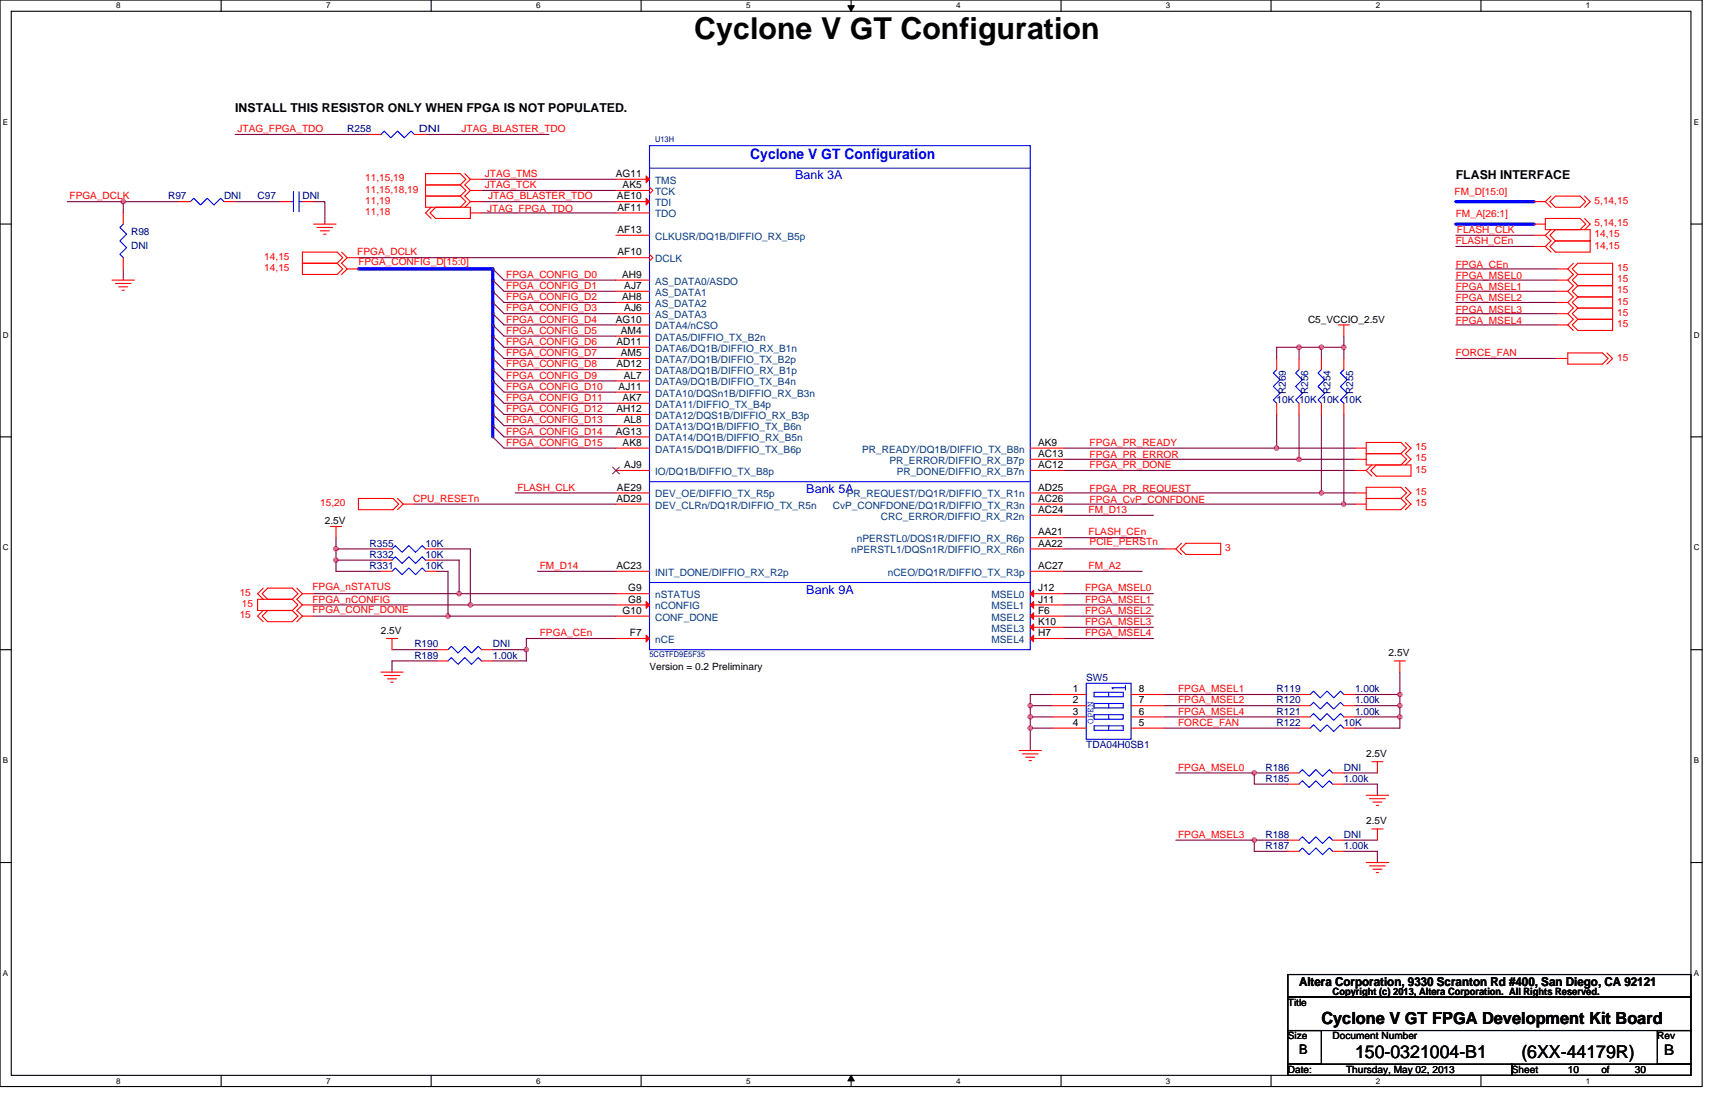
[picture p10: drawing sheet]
<svg xmlns="http://www.w3.org/2000/svg" width="432mm" height="279mm" viewBox="0 0 432 279" stroke-linecap="round" stroke-linejoin="round" font-family="sans-serif">
<path d="M0 0h428.6v273.5h-428.6zM2.8 2.8h422.9v267.9h-422.9z" fill="none" stroke="#000" stroke-width=".28"/>
<g fill="#fff">
<path d="M29.3 .3h1.1v2.3h-1.1z"/>
<path d="M29.3 271h1.1v2.2h-1.1z"/>
</g>
<path d="M55.7 0v2.8M55.7 270.7v2.8" fill="none" stroke="#000" stroke-width=".28"/>
<g fill="#fff">
<path d="M82.1 .3h1.1v2.3h-1.1z"/>
<path d="M82.1 271h1.1v2.2h-1.1z"/>
</g>
<path d="M108.6 0v2.8M108.6 270.7v2.8" fill="none" stroke="#000" stroke-width=".28"/>
<g fill="#fff">
<path d="M135 .3h1.1v2.3h-1.1z"/>
<path d="M135 271h1.1v2.2h-1.1z"/>
</g>
<path d="M161.4 0v2.8M161.4 270.7v2.8" fill="none" stroke="#000" stroke-width=".28"/>
<g fill="#fff">
<path d="M187.8 .3h1.2v2.3h-1.2z"/>
<path d="M187.8 271h1.2v2.2h-1.2z"/>
</g>
<path d="M214.3 0v2.8M214.3 270.7v2.8" fill="none" stroke="#000" stroke-width=".28"/>
<path d="M213.5 1.4h1.6l-.8 1.4zM214.3 270.7l.8 1.4h-1.6z" fill="#000" stroke="#000" stroke-width=".25"/>
<g fill="#fff">
<path d="M240.7 .3h1.1v2.3h-1.1z"/>
<path d="M240.7 271h1.1v2.2h-1.1z"/>
</g>
<path d="M267.1 0v2.8M267.1 270.7v2.8" fill="none" stroke="#000" stroke-width=".28"/>
<g fill="#fff">
<path d="M293.6 .3h1.1v2.3h-1.1z"/>
<path d="M293.6 271h1.1v2.2h-1.1z"/>
</g>
<path d="M320 0v2.8M320 270.7v2.8" fill="none" stroke="#000" stroke-width=".28"/>
<g fill="#fff">
<path d="M346.4 .3h1.2v2.3h-1.2z"/>
<path d="M346.4 271h1.2v2.2h-1.2z"/>
</g>
<path d="M372.9 0v2.8M372.9 270.7v2.8" fill="none" stroke="#000" stroke-width=".28"/>
<g fill="#fff">
<path d="M399.3 .3h1.1v2.3h-1.1z"/>
<path d="M399.3 271h1.1v2.2h-1.1z"/>
<path d="M.7 29.6h1.4v2.3h-1.4z"/>
<path d="M426.5 29.6h1.3v2.3h-1.3z"/>
<path d="M.7 83.2h1.5v2.2h-1.5z"/>
<path d="M426.5 83.2h1.4v2.2h-1.4z"/>
</g>
<path d="M0 56.4h2.8M425.7 56.4h2.9" fill="none" stroke="#000" stroke-width=".28"/>
<g fill="#fff">
<path d="M.7 136.7h1.5v2.3h-1.5z"/>
<path d="M426.5 136.7h1.4v2.3h-1.4z"/>
</g>
<path d="M0 110h2.8M425.7 110h2.9" fill="none" stroke="#000" stroke-width=".28"/>
<g fill="#fff">
<path d="M.7 190.3h1.4v2.3h-1.4z"/>
<path d="M426.5 190.3h1.3v2.3h-1.3z"/>
</g>
<path d="M0 163.5h2.8M425.7 163.5h2.9" fill="none" stroke="#000" stroke-width=".28"/>
<g fill="#fff">
<path d="M.7 243.9h1.4v2.2h-1.4z"/>
<path d="M426.4 243.9h1.4v2.2h-1.4z"/>
</g>
<path d="M0 217.1h2.8M425.7 217.1h2.9M324.3 245.3h101.4v5.7h-101.4zM324.3 251h101.4v8.4h-101.4zM324.3 259.4h8.4v8.5h-8.4zM417.3 259.4h8.4v8.5h-8.4zM324.3 267.9h56.3v2.8h-56.3zM380.6 267.9h45.1v2.8h-45.1z" fill="none" stroke="#000" stroke-width=".28"/>
<g fill="none" stroke="#800040" stroke-width=".28">
<path d="M59.2 33.8h33.8M107.1 33.8h31.1M16.9 50.8h14.1v2.8M31 50.8h14.1M59.2 50.8h11.3M79 50.8h2.8v5.6M121.2 53.6h33.9M121.2 47.9h33.9M121.2 45.1h33.9M121.2 50.8h33.9M366.5 59.2h19.8M31 67.7v2.8"/>
<path d="M90.2 64.9h64.9M124.1 67.7l2.8 2.8h28.2M124.1 70.5l2.8 2.8h28.2M124.1 73.3l2.8 2.8h28.2M124.1 76.1l2.8 2.9h28.2M124.1 79l2.8 2.8h28.2M366.5 62h19.8M366.5 79h25.4M366.5 76.1h25.4M366.5 73.3h25.4M366.5 70.5h25.4M366.5 67.7h25.4"/>
<path d="M124.1 90.2l2.8 2.8h28.2M124.1 93l2.8 2.9h28.2M124.1 95.9l2.8 2.8h28.2M124.1 98.7l2.8 2.8h28.2M124.1 87.4l2.8 2.8h28.2M124.1 81.8l2.8 2.8h28.2M124.1 84.6l2.8 2.8h28.2M327.1 87.4v2.8M327.1 87.4h-5.7v2.8M327.1 87.4h5.6M332.7 87.4v2.8M332.7 87.4h5.6"/>
<path d="M338.3 84.6v2.8M338.3 87.4v2.8M366.5 81.8h25.4M366.5 90.2h25.4M124.1 101.5l2.8 2.8h28.2M124.1 104.3l2.8 2.8h28.2M124.1 107.1l2.8 2.9h28.2M124.1 110l2.8 2.8h28.2M267.9 112.8h53.5M267.9 115.6h59.2M267.9 118.4h73.3M321.4 104.3v8.5"/>
<path d="M321.4 112.8h19.8M327.1 104.3v11.3M327.1 115.6h14.1M332.7 104.3v19.8M338.3 104.3v22.6M84.6 138.2v2.8M84.6 135.3v2.9h11.3M104.3 126.9h50.8M110 138.2h8.4v14.1M129.7 124.1h25.4M267.9 135.3h19.7M267.9 126.9h70.4"/>
<path d="M267.9 138.2h25.3M267.9 129.7h22.5M267.9 124.1h64.8M332.7 124.1h8.5M338.3 126.9h2.9M79 155.1h33.8M79 149.4h36.6M79 152.3h39.4M84.6 141v2.8h11.3M84.6 141h11.3M110 141h5.6v8.4h39.5M110 143.8h2.8v11.3"/>
<path d="M112.8 155.1h42.3M118.4 152.3h36.7M135.3 143.8h19.8M267.9 157.9h22.5M267.9 143.8h19.7M267.9 149.4h22.5M267.9 152.3h22.5M267.9 155.1h22.5M98.7 163.5h11.3M110 166.4h-11.3v2.8M124.1 163.5h8.4M132.5 163.5v2.9h-8.4"/>
<path d="M155.1 160.7h-22.6v2.8M259.4 177.6v2.9M259.4 177.6h5.6M265 174.8h-5.6v2.8M267.9 160.7h22.5M293.2 174.8h33.9M293.2 177.6h33.9M341.2 174.8h11.2M341.2 177.6h11.2M352.4 177.6v2.9M352.4 169.2v5.6M352.4 174.8v2.8"/>
<path d="M259.4 180.5v2.8M259.4 183.3v5.6M259.4 180.5h5.6M259.4 183.3h5.6M293.2 183.3h33.9M293.2 180.5h33.9M296.1 194.6h19.7v2.8h8.5M315.8 194.6h8.5M338.3 197.4h8.5v2.8M338.3 194.6h8.5M341.2 180.5h11.2M352.4 180.5v2.8h-11.2"/>
<path d="M296.1 211.5h19.7v2.8h8.5M315.8 211.5h8.5M338.3 214.3h8.5v2.8M338.3 211.5h8.5"/>
</g>
<g fill="#f0f" stroke="#f0f" stroke-width=".28">
<circle cx="352.4" cy="174.8" r=".55"/>
<circle cx="352.4" cy="177.6" r=".55"/>
<circle cx="332.7" cy="124.1" r=".55"/>
<circle cx="321.4" cy="112.8" r=".55"/>
<circle cx="338.3" cy="87.4" r=".56"/>
<circle cx="332.7" cy="87.4" r=".56"/>
<circle cx="338.3" cy="126.9" r=".55"/>
<circle cx="327.1" cy="87.4" r=".57"/>
<circle cx="315.8" cy="194.5" r=".55"/>
<circle cx="315.8" cy="211.5" r=".55"/>
<circle cx="259.4" cy="180.4" r=".55"/>
<circle cx="259.4" cy="177.6" r=".55"/>
<circle cx="118.4" cy="152.2" r=".55"/>
<circle cx="112.8" cy="155.1" r=".55"/>
<circle cx="84.6" cy="141" r=".55"/>
<circle cx="84.6" cy="138.2" r=".55"/>
<circle cx="115.6" cy="149.4" r=".56"/>
<circle cx="31" cy="50.8" r=".56"/>
<circle cx="132.5" cy="163.5" r=".55"/>
<circle cx="259.4" cy="183.3" r=".55"/>
<circle cx="327.1" cy="115.6" r=".57"/>
<circle cx="352.4" cy="180.4" r=".55"/>
</g>
<path d="M366.5 50.8h19.8M366.5 56.4h19.8M90.2 67.7h33.9v42.3" fill="none" stroke="#00f" stroke-width=".83"/>
<g fill="none" stroke="#f00" stroke-width=".28">
<path d="M93 33.8h2.9M104.3 33.8h2.8M31 53.6v2.8M45.1 50.8h2.8M56.4 50.8h2.8M70.5 50.8h2.8M76.1 50.8h2.9M79 56.4h5.6M79.8 57.3h4M80.6 58.1h2.3M81.5 58.9h.6M107.1 49.4h8.8"/>
<path d="M107.1 46.5h8.8M107.1 49.4v2.8h8.8l1.4-1.4-1.4-1.4M107.1 46.5v2.9M107.1 46.5v-2.8h8.8l1.4 1.4-1.4 1.4M108.6 52.2l-1.5 1.4 1.5 1.4M109.7 52.2h8.7v2.8h-8.7l-1.4-1.4zM115.9 46.5l1.4 1.4-1.4 1.5M117 43.7l1.4 1.4M118.4 53.6h2.8M118.4 47.9l-1.4 1.5 1.4 1.4M118.4 50.8l-1.4 1.4M118.4 45.1l-1.4 1.4 1.4 1.4"/>
<path d="M118.4 50.8h2.8M118.4 47.9h2.8M118.4 45.1h2.8M155.1 59.2h8.4M155.1 45.1h8.4M155.1 53.6h8.4M155.1 50.8h8.4M155.1 47.9h8.4M163.5 47.1l.9 .8-.9 .9M386.3 59.2h2.8M386.3 50.8h2.8M386.3 56.4h2.8"/>
<path d="M389.1 59.2l1.4 1.4-1.4 1.4M389.1 50.8l1.4 1.4M389.1 55h8.7l1.4 1.4-1.4 1.4h-8.7zM390.2 50.8l1.4-1.4h6.2l1.4 1.4-1.4 1.4h-6.2zM390.5 49.4l-1.4 1.4M390.5 57.8l-1.4 1.4M399 49.4l1.4 1.4-1.4 1.4M399 55l1.4 1.4-1.4 1.4M28.2 70.5h5.6M29.1 71.4h3.9M29.9 72.2h2.3M30.8 73h.5"/>
<path d="M31 64.9v2.8M76.1 66.3h8.8M76.1 66.3v2.8h8.8l1.4-1.4-1.4-1.4M76.1 66.3v-2.8h8.8l1.4 1.4-1.4 1.4M86 63.5l1.4 1.4M87.4 64.9l-1.4 1.4 1.4 1.4M87.4 67.7l-1.4 1.4M87.4 67.7h2.8M87.4 64.9h2.8M155.1 76.1h8.4M155.1 79h8.4M155.1 70.5h8.4"/>
<path d="M155.1 73.3h8.4M155.1 64.9h8.4M163.5 64l.9 .9-.9 .8M386.3 62h2.8M389.1 62l1.4 1.5M391.6 60.6h8.8M391.6 60.6l-1.4 1.4 1.4 1.5h8.8v-2.9M391.6 60.6l-1.4-1.4 1.4-1.4h8.8v2.8M391.9 76.1h2.8M391.9 79h2.8M391.9 70.5h2.8M391.9 73.3h2.8"/>
<path d="M391.9 67.7h2.8M394.7 79l1.4 1.4-1.4 1.4M394.7 73.3l1.4 1.4-1.4 1.4M394.7 76.1l1.4 1.5-1.4 1.4M394.7 67.7l1.4 1.4-1.4 1.4M394.7 70.5l1.4 1.4-1.4 1.4M396.1 66.3l-1.4 1.4M397.3 74.7h8.7M397.3 77.6h8.7M397.3 74.7l-1.4 1.4 1.4 1.5M397.3 77.6l-1.4 1.4 1.4 1.4M397.3 69.1h8.7"/>
<path d="M397.3 71.9h8.7M397.3 69.1l-1.4 1.4 1.4 1.4M397.3 71.9l-1.4 1.4 1.4 1.4M397.3 69.1l-1.4-1.4 1.4-1.4h8.7v2.8M406 74.7v2.9M406 77.6v2.8M406 69.1v2.8M406 71.9v2.8M155.1 98.7h8.4M155.1 95.9h8.4M155.1 93h8.4M155.1 87.4h8.4"/>
<path d="M155.1 90.2h8.4M155.1 81.8h8.4M155.1 84.6h8.4M321.4 90.2v2.8M327.1 90.2v2.8M332.7 90.2v2.8M336.9 81.8h2.8M338.3 81.8v2.8M338.3 90.2v2.8M391.9 90.2h2.8M391.9 81.8h2.8M394.7 88.8h8.8l1.4 1.4-1.4 1.5h-8.8z"/>
<path d="M394.7 81.8l1.4 1.4M397.3 80.4h8.7M397.3 80.4l-1.4 1.4 1.4 1.4h8.7v-2.8M404.6 88.8l1.4 1.4-1.4 1.5M155.1 112.8h8.4M155.1 110h8.4M155.1 107.1h8.4M155.1 101.5h8.4M155.1 104.3h8.4M155.1 118.4h8.4M259.4 112.8h8.5M259.4 118.4h8.5"/>
<path d="M259.4 115.6h8.5M321.4 101.5v2.8M327.1 101.5v2.8M332.7 101.5v2.8M338.3 101.5v2.8M341.2 112.8h2.8M341.2 115.6h2.8M341.2 118.4h2.8M344 111.4h8.7l1.4 1.4-1.4 1.4h-8.7zM344 114.2h8.7l1.4 1.4-1.4 1.4h-8.7zM344 118.4l1.4 1.4M345.1 118.4l1.4-1.4h8.8v2.8h-8.8z"/>
<path d="M345.4 117l-1.4 1.4M353.8 111.4l1.5 1.4-1.5 1.4 1.5 1.4-1.5 1.4M83.2 132.5h2.8M84.6 132.5v2.8M90.2 125.5h8.8l1.4 1.4-1.4 1.4h-8.8zM95.9 138.2h2.8M100.1 125.5l1.4 1.4M101.5 126.9l-1.4 1.4M101.5 126.9h2.8M107.1 138.2h2.9M155.1 124.1h8.4M155.1 126.9h8.4"/>
<path d="M259.4 135.3h8.5M259.4 124.1h8.5M259.4 126.9h8.5M259.4 129.7h8.5M259.4 138.2h8.5M293.2 138.2h2.9M296.1 138.2l1.4 1.4M297.5 136.8l-1.4 1.4M298.6 136.8h8.7v2.8h-8.7l-1.4-1.4zM341.2 124.1h2.8M341.2 126.9h2.8M344 122.7h8.7l1.4 1.4-1.4 1.4h-8.7z"/>
<path d="M344 125.5h8.7l1.4 1.4-1.4 1.4h-8.7zM353.8 122.7l1.5 1.4-1.5 1.4 1.5 1.4-1.5 1.4M64.9 150.9h8.7l1.4 1.4-1.4 1.4h-8.7zM66 149.4l1.4-1.4h6.2l1.4 1.4-1.4 1.5h-6.2zM66.3 153.7l-1.4 1.4 1.4 1.4M66.3 148l-1.4 1.4 1.4 1.5M67.4 153.7h6.2l1.4 1.4-1.4 1.4h-6.2l-1.4-1.4zM74.7 148l1.4 1.4M76.1 149.4l-1.4 1.5 1.4 1.4M76.1 155.1l-1.4 1.4M76.1 155.1h2.9M76.1 149.4h2.9"/>
<path d="M76.1 152.3h2.9M76.1 152.3l-1.4 1.4 1.4 1.4M95.9 141h2.8M95.9 143.8h2.8M107.1 141h2.9M107.1 143.8h2.9M155.1 152.3h8.4M155.1 149.4h8.4M155.1 143.8h8.4M155.1 155.1h8.4M259.4 157.9h8.5M259.4 143.8h8.5"/>
<path d="M259.4 155.1h8.5M259.4 152.3h8.5M259.4 149.4h8.5M95.9 169.2h5.6M96.7 170h4M97.3 160.7h2.8M97.6 170.9h2.2M98.4 171.7h.6M98.7 160.7v2.8M110 163.5h2.8M110 166.4h2.8M121.2 163.5h2.9"/>
<path d="M121.2 166.4h2.9M155.1 160.7h8.4M259.4 160.7h8.5M265 174.8h8.5M265 177.6h8.5M284.8 177.6h8.4M284.8 174.8h8.4M327.1 177.6h2.8M327.1 174.8h2.8M338.3 177.6h2.9M338.3 174.8h2.9M351 166.4h2.8"/>
<path d="M352.4 166.4v2.8M256.6 188.9h5.6M257.4 189.8h4M258.3 190.6h2.2M259.1 191.5h.6M265 180.5h8.5M265 183.3h8.5M284.8 183.3h8.4M284.8 180.5h8.4M324.3 197.4h2.8M324.3 194.6h2.8M327.1 180.5h2.8"/>
<path d="M327.1 183.3h2.8M335.5 197.4h2.8M335.5 194.6h2.8M338.3 180.5h2.9M338.3 183.3h2.9M345.4 191.7h2.8M346.8 191.7v2.9M324.3 214.3h2.8M324.3 211.5h2.8M335.5 214.3h2.8M335.5 211.5h2.8M344 200.2h5.6"/>
<path d="M344 217.1h5.6M344.8 201h4M344.8 218h4M345.4 208.7h2.8M345.7 201.9h2.2M345.7 218.8h2.2M346.5 202.7h.6M346.5 219.6h.6M346.8 208.7v2.8"/>
</g>
<g fill="none" stroke="#00f" stroke-width=".28">
<path d="M95.9 33.8l.8-.8 1.7 1.7 1.7-1.7 1.7 1.7 1.7-1.7 .8 .8M163.5 36.7h95.9v126.8h-95.9zM31 56.4l-.8 .9 1.7 1.6-1.7 1.7 1.7 1.7-1.7 1.7 .8 .9M47.9 50.8l.9-.9 1.7 1.7 1.7-1.7 1.7 1.7 1.7-1.7 .8 .9M73.3 50.8h.6M73.9 48.2v5.1M75.3 50.8h.8M75.3 48.2v5.1M163.5 42.3h95.9M321.4 93l-.8 .9 1.7 1.7-1.7 1.7 1.7 1.7-1.7 1.7 .8 .8M327.1 93l-.9 .9 1.7 1.7-1.7 1.7 1.7 1.7-1.7 1.7 .9 .8M332.7 93l-.8 .9 1.6 1.7-1.6 1.7 1.6 1.7-1.6 1.7 .8 .8"/>
<path d="M338.3 93l-.8 .9 1.7 1.7-1.7 1.7 1.7 1.7-1.7 1.7 .8 .8M98.7 138.2l.8-.9 1.7 1.7 1.7-1.7 1.7 1.7 1.7-1.7 .8 .9M163.5 121.2h95.9M98.7 141l.8-.9 1.7 1.7 1.7-1.7 1.7 1.7 1.7-1.7 .8 .9M98.7 143.8l.8-.8 1.7 1.7 1.7-1.7 1.7 1.7 1.7-1.7 .8 .8M163.5 146.6h95.9M112.8 163.5l.8-.8 1.7 1.7 1.7-1.7 1.7 1.7 1.7-1.7 .8 .8M112.8 166.4l.8-.9 1.7 1.7 1.7-1.7 1.7 1.7 1.7-1.7 .8 .9M273.5 172h11.3v14.1h-11.3zM275.5 177.1h7.3v1.1h-7.3zM275.5 179.9h7.3v1.1h-7.3zM275.5 174.3h7.3v1.1h-7.3z"/>
<path d="M279.1 177.1v1.1M279.1 179.9v1.1M279.1 174.3v1.1M283.4 172.6v1.1M283.4 173.1h-3.4l.3 .3M329.9 177.6l.8-.8 1.7 1.7 1.7-1.7 1.7 1.7 1.7-1.7 .8 .8M329.9 174.8l.8-.8 1.7 1.7 1.7-1.7 1.7 1.7 1.7-1.7 .8 .8M275.5 182.7h7.3v1.1h-7.3zM279.1 182.7v1.1M327.1 197.4l.8-.9 1.7 1.7 1.7-1.7 1.7 1.7 1.7-1.7 .8 .9M327.1 194.6l.8-.9 1.7 1.7 1.7-1.7 1.7 1.7 1.7-1.7 .8 .9M329.9 180.5l.8-.9 1.7 1.7 1.7-1.7 1.7 1.7 1.7-1.7 .8 .9"/>
<path d="M329.9 183.3l.8-.9 1.7 1.7 1.7-1.7 1.7 1.7 1.7-1.7 .8 .9M327.1 214.3l.8-.9 1.7 1.7 1.7-1.7 1.7 1.7 1.7-1.7 .8 .9M327.1 211.5l.8-.9 1.7 1.7 1.7-1.7 1.7 1.7 1.7-1.7 .8 .9"/>
</g>
<g fill="#f00" stroke="#f00" stroke-width=".28">
<path d="M260.2 157.1v1.7l-.8-.9z"/>
<path d="M162.7 151.4l.8 .9-.8 .8z"/>
<path d="M259.4 160.7l.8-.8v1.7z"/>
<path d="M260.2 154.2v1.7l-.8-.8z"/>
<path d="M259.4 152.3l.8-.9v1.7z"/>
<path d="M162.7 44.3l.8 .8-.8 .9z"/>
<path d="M162.7 159.9l.8 .8-.8 .9z"/>
<path d="M162.7 49.9l.8 .9-.8 .8z"/>
<path d="M259.4 149.4l.8-.8v1.7z"/>
</g>
<path d="M154.2 117.6l1.8 1.7M155.9 117.6l-1.7 1.7" fill="none" stroke="#804000" stroke-width=".25"/>
<text font-size="7.6" x="174.8" y="9.7">Cyclone V GT Configuration</text>
<g font-size="4.5">
<text x="341.2" y="266.3">150-0321004-B1</text>
<text x="383.1" y="266.3">(6XX-44179R)</text>
</g>
<text font-size="4.2" x="332.7" y="257.7">Cyclone V GT FPGA Development Kit Board</text>
<text font-size="3.7" fill="#00f" x="188.9" y="40">Cyclone V GT Configuration</text>
<text font-size="3.7" x="419" y="265.5">B</text>
<text font-size="3.4" x="327.1" y="265.2">B</text>
<g font-size="3.1">
<text x="59.2" y="28.3">INSTALL THIS RESISTOR ONLY WHEN FPGA IS NOT POPULATED.</text>
<text x="366.5" y="45.2">FLASH INTERFACE</text>
<text x="327.1" y="248.2">Altera Corporation, 9330 Scranton Rd #400, San Diego, CA 92121</text>
</g>
<g font-size="3.1" fill="#00f">
<text x="200.2" y="45.1">Bank 3A</text>
<text x="203" y="124">Bank 5A</text>
<text x="203" y="149.4">Bank 9A</text>
</g>
<g font-size="2.5" fill="#f00">
<text x="59.8" y="33.3">JTAG_FPGA_TDO</text>
<text x="116.2" y="33.3">JTAG_BLASTER_TDO</text>
<text x="91.9" y="45.7">11,15,19</text>
<text x="122.1" y="47.4">JTAG_TCK</text>
<text x="122.1" y="44.6">JTAG_TMS</text>
<text x="17.5" y="50.2">FPGA_DCLK</text>
<text x="91.9" y="48.5">11,15,18,19</text>
<text x="91.9" y="51.3">11,19</text>
<text x="122.7" y="53.3">JTAG_FPGA_TDO</text>
<text x="122.9" y="50.2">JTAG_BLASTER_TDO</text>
<text x="366.2" y="49.1">FM_D[15:0]</text>
<text x="401.5" y="51.3">5,14,15</text>
<text x="91.9" y="54.1">11,18</text>
<text x="366.5" y="54.7">FM_A[26:1]</text>
<text x="366.8" y="58.7">FLASH_CLK</text>
<text x="401.5" y="59.8">14,15</text>
<text x="401.5" y="57">5,14,15</text>
<text x="66.5" y="65.4">14,15</text>
<text x="90" y="64.3">FPGA_DCLK</text>
<text x="366.5" y="61.5">FLASH_CEn</text>
<text x="401.5" y="62.6">14,15</text>
<text x="66.5" y="68.2">14,15</text>
<text x="90.2" y="66.8">FPGA_CONFIG_D[15:0]</text>
<text x="127.5" y="69.9">FPGA_CONFIG_D0</text>
<text x="366.5" y="70.2">FPGA_MSEL0</text>
<text x="366.5" y="67.4">FPGA_CEn</text>
<text x="407.1" y="71.1">15</text>
<text x="407.1" y="68.2">15</text>
<text x="127.5" y="72.7">FPGA_CONFIG_D1</text>
<text x="127.5" y="75.6">FPGA_CONFIG_D2</text>
<text x="366.5" y="75.8">FPGA_MSEL2</text>
<text x="366.5" y="73">FPGA_MSEL1</text>
<text x="407.1" y="76.7">15</text>
<text x="407.1" y="73.9">15</text>
<text x="127.5" y="78.4">FPGA_CONFIG_D3</text>
<text x="127.5" y="81.2">FPGA_CONFIG_D4</text>
<text x="366.5" y="81.5">FPGA_MSEL4</text>
<text x="366.5" y="78.7">FPGA_MSEL3</text>
<text x="407.1" y="82.3">15</text>
<text x="407.1" y="79.5">15</text>
<text x="127.5" y="89.7">FPGA_CONFIG_D7</text>
<text x="127.5" y="84">FPGA_CONFIG_D5</text>
<text x="127.5" y="86.8">FPGA_CONFIG_D6</text>
<text x="366.5" y="89.7">FORCE_FAN</text>
<text x="127.5" y="92.5">FPGA_CONFIG_D8</text>
<text x="127.5" y="95.3">FPGA_CONFIG_D9</text>
<text x="407.1" y="90.8">15</text>
<text x="127.5" y="98.1">FPGA_CONFIG_D10</text>
<text x="127.5" y="100.9">FPGA_CONFIG_D11</text>
<text x="127.5" y="103.8">FPGA_CONFIG_D12</text>
<text x="127.5" y="106.6">FPGA_CONFIG_D13</text>
<text x="127.5" y="109.4">FPGA_CONFIG_D14</text>
<text x="127.5" y="112.2">FPGA_CONFIG_D15</text>
<text x="274.3" y="112.2">FPGA_PR_READY</text>
<text x="356.4" y="113.3">15</text>
<text x="274.3" y="115.3">FPGA_PR_ERROR</text>
<text x="274.3" y="117.9">FPGA_PR_DONE</text>
<text x="356.4" y="116.2">15</text>
<text x="356.4" y="119">15</text>
<text x="130.3" y="123.5">FLASH_CLK</text>
<text x="274.3" y="123.8">FPGA_PR_REQUEST</text>
<text x="356.4" y="124.6">15</text>
<text x="80.6" y="127.4">15,20</text>
<text x="104.1" y="126.3">CPU_RESETn</text>
<text x="274.1" y="129.1">FM_D13</text>
<text x="274.3" y="126.6">FPGA_CvP_CONFDONE</text>
<text x="356.4" y="127.4">15</text>
<text x="274.1" y="134.8">FLASH_CEn</text>
<text x="274.3" y="137.3">PCIE_PERSTn</text>
<text x="135.9" y="143.2">FM_D14</text>
<text x="274.1" y="143.2">FM_A2</text>
<text x="308.5" y="138.7">3</text>
<text x="60.3" y="150">15</text>
<text x="78.7" y="148.6">FPGA_nSTATUS</text>
<text x="273.2" y="148.9">FPGA_MSEL0</text>
<text x="60.3" y="155.6">15</text>
<text x="60.9" y="152.8">15</text>
<text x="78.7" y="151.7">FPGA_nCONFIG</text>
<text x="78.7" y="154.2">FPGA_CONF_DONE</text>
<text x="273.2" y="151.7">FPGA_MSEL1</text>
<text x="273.2" y="154.5">FPGA_MSEL2</text>
<text x="135.9" y="160.1">FPGA_CEn</text>
<text x="273.2" y="157.3">FPGA_MSEL3</text>
<text x="273.2" y="160.1">FPGA_MSEL4</text>
<text x="296.6" y="174.2">FPGA_MSEL1</text>
<text x="296.6" y="177.1">FPGA_MSEL2</text>
<text x="296.6" y="179.9">FPGA_MSEL4</text>
<text x="296.6" y="182.7">FORCE_FAN</text>
<text x="296.6" y="194">FPGA_MSEL0</text>
<text x="296.6" y="210.9">FPGA_MSEL3</text>
</g>
<g font-size="2.5" fill="#000080">
<text x="87.4" y="33.3">R258</text>
<text x="105.5" y="33.3">DNI</text>
<text x="42.3" y="50.2">R97</text>
<text x="56.4" y="50.2">DNI</text>
<text x="64.9" y="50.2">C97</text>
<text x="76.1" y="50.2">DNI</text>
<text x="33" y="59.2">R98</text>
<text x="33" y="62.6">DNI</text>
<text x="321.4" y="101.5">10K 10K 10K 10K</text>
<text x="323.8" y="99.3" transform="rotate(-90 323.8 99.3)">R269</text>
<text x="329.4" y="99.3" transform="rotate(-90 329.4 99.3)">R256</text>
<text x="335" y="99.3" transform="rotate(-90 335 99.3)">R254</text>
<text x="340.7" y="99.3" transform="rotate(-90 340.7 99.3)">R255</text>
<text x="93" y="137.6">R355</text>
<text x="107.1" y="137.6">10K</text>
<text x="93" y="140.4">R332</text>
<text x="93" y="143.2">R331</text>
<text x="107.1" y="140.4">10K</text>
<text x="107.1" y="143.2">10K</text>
<text x="104.3" y="163">R190</text>
<text x="104.3" y="165.8">R189</text>
<text x="124.1" y="163">DNI</text>
<text x="124.1" y="165.8">1.00k</text>
<text x="273.5" y="171.4">SW5</text>
<text x="321.4" y="177.1">R120</text>
<text x="321.4" y="179.9">R121</text>
<text x="321.4" y="174.2">R119</text>
<text x="341.2" y="177.1">1.00k</text>
<text x="341.2" y="179.9">1.00k</text>
<text x="341.2" y="174.2">1.00k</text>
<text x="321.4" y="182.7">R122</text>
<text x="338.3" y="182.7">10K</text>
<text x="273.5" y="188.3">TDA04H0SB1</text>
<text x="318.6" y="196.8">R185</text>
<text x="318.6" y="194">R186</text>
<text x="338.3" y="196.8">1.00k</text>
<text x="338.3" y="194">DNI</text>
<text x="318.6" y="213.7">R187</text>
<text x="318.6" y="210.9">R188</text>
<text x="338.3" y="213.7">1.00k</text>
<text x="338.3" y="210.9">DNI</text>
</g>
<g font-size="2.5">
<text x="155.1" y="44.5">AG11</text>
<text x="156.8" y="47.3">AK5</text>
<text x="155.3" y="50.2">AE10</text>
<text x="155.5" y="53">AF11</text>
<text x="155.5" y="58.6">AF13</text>
<text x="155.5" y="64.3">AF10</text>
<text x="156.6" y="69.9">AH9</text>
<text x="156.6" y="75.5">AH8</text>
<text x="157.2" y="72.7">AJ7</text>
<text x="155.1" y="81.2">AG10</text>
<text x="157.2" y="78.4">AJ6</text>
<text x="329.3" y="81.2">C5_VCCIO_2.5V</text>
<text x="155.2" y="86.8">AD11</text>
<text x="156.3" y="89.6">AM5</text>
<text x="156.3" y="84">AM4</text>
<text x="155.2" y="92.5">AD12</text>
<text x="157" y="95.3">AL7</text>
<text x="155.8" y="98.1">AJ11</text>
<text x="156.8" y="100.9">AK7</text>
<text x="155.2" y="103.7">AH12</text>
<text x="157" y="106.6">AL8</text>
<text x="155.1" y="109.4">AG13</text>
<text x="156.8" y="112.2">AK8</text>
<text x="261.4" y="112.2">AK9</text>
<text x="157.2" y="117.8">AJ9</text>
<text x="261.4" y="117.8">AC12</text>
<text x="261.4" y="115">AC13</text>
<text x="155.3" y="123.5">AE29</text>
<text x="261.4" y="123.5">AD25</text>
<text x="81.8" y="132">2.5V</text>
<text x="155.2" y="126.3">AD29</text>
<text x="261.4" y="129.1">AC24</text>
<text x="261.4" y="126.3">AC26</text>
<text x="261.4" y="137.6">AA22</text>
<text x="261.4" y="134.7">AA21</text>
<text x="155.2" y="143.2">AC23</text>
<text x="261.4" y="143.2">AC27</text>
<text x="158.2" y="148.8">G9</text>
<text x="261.4" y="148.8">J12</text>
<text x="156.8" y="154.5">G10</text>
<text x="158.2" y="151.7">G8</text>
<text x="261.4" y="154.5">F6</text>
<text x="261.4" y="151.7">J11</text>
<text x="95.9" y="159.6">2.5V</text>
<text x="158.6" y="160.1">F7</text>
<text x="261.4" y="157.3">K10</text>
<text x="261.4" y="160.1">H7</text>
<text x="349.6" y="165.2">2.5V</text>
<text x="163.5" y="168.6">Version = 0.2 Preliminary</text>
<text x="270.1" y="174.2">1</text>
<text x="270.1" y="177">2</text>
<text x="270.1" y="179.9">3</text>
<text x="286.7" y="179.9">6</text>
<text x="286.7" y="177">7</text>
<text x="286.7" y="174.2">8</text>
<text x="270.1" y="182.7">4</text>
<text x="286.7" y="182.7">5</text>
<text x="344" y="190.6">2.5V</text>
<text x="344" y="207.5">2.5V</text>
<text x="335.5" y="250.4">Copyright (c) 2013, Altera Corporation. All Rights Reserved.</text>
<text x="324.3" y="253.2">Title</text>
<text x="324.3" y="261.6">Size</text>
<text x="335.5" y="261.6">Document Number</text>
<text x="417.3" y="261.6">Rev</text>
<text x="324.3" y="270.1">Date:</text>
<text x="338.9" y="270.1">Thursday, May 02, 2013</text>
<text x="380.6" y="270.1">Sheet</text>
<text x="394.7" y="270.1">10</text>
<text x="403.2" y="270.1">of</text>
<text x="411.6" y="270.1">30</text>
</g>
<g font-size="2.5" fill="#004080">
<text x="165" y="46.3">TMS</text>
<text x="165" y="51.9">TDI</text>
<text x="165" y="49.1">TCK</text>
<text x="165" y="54.7">TDO</text>
<text x="165" y="60.4">CLKUSR/DQ1B/DIFFIO_RX_B5p</text>
<text x="165" y="66">DCLK</text>
<text x="165" y="71.6">AS_DATA0/ASDO</text>
<text x="165" y="77.3">AS_DATA2</text>
<text x="165" y="74.5">AS_DATA1</text>
<text x="165" y="80.1">AS_DATA3</text>
<text x="165" y="82.9">DATA4/nCSO</text>
<text x="165" y="88.6">DATA6/DQ1B/DIFFIO_RX_B1n</text>
<text x="165" y="85.7">DATA5/DIFFIO_TX_B2n</text>
<text x="165" y="94.2">DATA8/DQ1B/DIFFIO_RX_B1p</text>
<text x="165" y="91.4">DATA7/DQ1B/DIFFIO_TX_B2p</text>
<text x="165" y="99.8">DATA10/DQSn1B/DIFFIO_RX_B3n</text>
<text x="165" y="97">DATA9/DQ1B/DIFFIO_TX_B4n</text>
<text x="165" y="102.7">DATA11/DIFFIO_TX_B4p</text>
<text x="165" y="105.5">DATA12/DQS1B/DIFFIO_RX_B3p</text>
<text x="165" y="113.9">DATA15/DQ1B/DIFFIO_TX_B6p</text>
<text x="165" y="111.1">DATA14/DQ1B/DIFFIO_RX_B5n</text>
<text x="165" y="108.3">DATA13/DQ1B/DIFFIO_TX_B6n</text>
<text x="217.1" y="113.9">PR_READY/DQ1B/DIFFIO_TX_B8n</text>
<text x="165" y="119.6">IO/DQ1B/DIFFIO_TX_B8p</text>
<text x="223.9" y="116.8">PR_ERROR/DIFFIO_RX_B7p</text>
<text x="225.8" y="119.6">PR_DONE/DIFFIO_RX_B7n</text>
<text x="165" y="125.2">DEV_OE/DIFFIO_TX_R5p</text>
<text x="213.2" y="125.2">PR_REQUEST/DQ1R/DIFFIO_TX_R1n</text>
<text x="165" y="128">DEV_CLRn/DQ1R/DIFFIO_TX_R5n</text>
<text x="209.7" y="128">CvP_CONFDONE/DQ1R/DIFFIO_TX_R3n</text>
<text x="221.8" y="130.9">CRC_ERROR/DIFFIO_RX_R2n</text>
<text x="215.7" y="136.5">nPERSTL0/DQS1R/DIFFIO_RX_R6p</text>
<text x="214.3" y="139.3">nPERSTL1/DQSn1R/DIFFIO_RX_R6n</text>
<text x="165" y="144.9">INIT_DONE/DIFFIO_RX_R2p</text>
<text x="223.5" y="144.9">nCEO/DQ1R/DIFFIO_TX_R3p</text>
<text x="165" y="153.4">nCONFIG</text>
<text x="165" y="150.6">nSTATUS</text>
<text x="249.6" y="153.4">MSEL1</text>
<text x="249.6" y="150.6">MSEL0</text>
<text x="165" y="156.2">CONF_DONE</text>
<text x="165" y="161.9">nCE</text>
<text x="249.6" y="159">MSEL3</text>
<text x="249.6" y="161.9">MSEL4</text>
<text x="249.6" y="156.2">MSEL2</text>
</g>
<text font-size="2.5" fill="#00f" x="275.4" y="182.2" transform="rotate(-90 275.4 182.2)">OPEN</text>
<g font-size="2">
<text x="29.3" y="2.1">8</text>
<text x="82.1" y="2.1">7</text>
<text x="135" y="2.1">6</text>
<text x="187.8" y="2.1">5</text>
<text x="240.7" y="2.1">4</text>
<text x="293.6" y="2.1">3</text>
<text x="346.4" y="2.1">2</text>
<text x="399.3" y="2.1">1</text>
<text x=".7" y="31.4">E</text>
<text x="426.5" y="31.4">E</text>
<text x=".7" y="85">D</text>
<text x="426.5" y="85">D</text>
<text x=".7" y="138.6">C</text>
<text x="426.5" y="138.6">C</text>
<text x=".7" y="192.1">B</text>
<text x="426.5" y="192.1">B</text>
<text x=".7" y="245.7">A</text>
<text x="426.5" y="245.7">A</text>
<text x="29.3" y="272.8">8</text>
<text x="82.1" y="272.8">7</text>
<text x="135" y="272.8">6</text>
<text x="187.8" y="272.8">5</text>
<text x="240.7" y="272.8">4</text>
<text x="293.6" y="272.8">3</text>
<text x="346.4" y="272.8">2</text>
<text x="399.3" y="272.8">1</text>
</g>
<g font-size="2" fill="#000080">
<text x="165" y="35.6">U13H</text>
<text x="163.5" y="165.3">5CGTFD9E5F35</text>
</g>
</svg>
